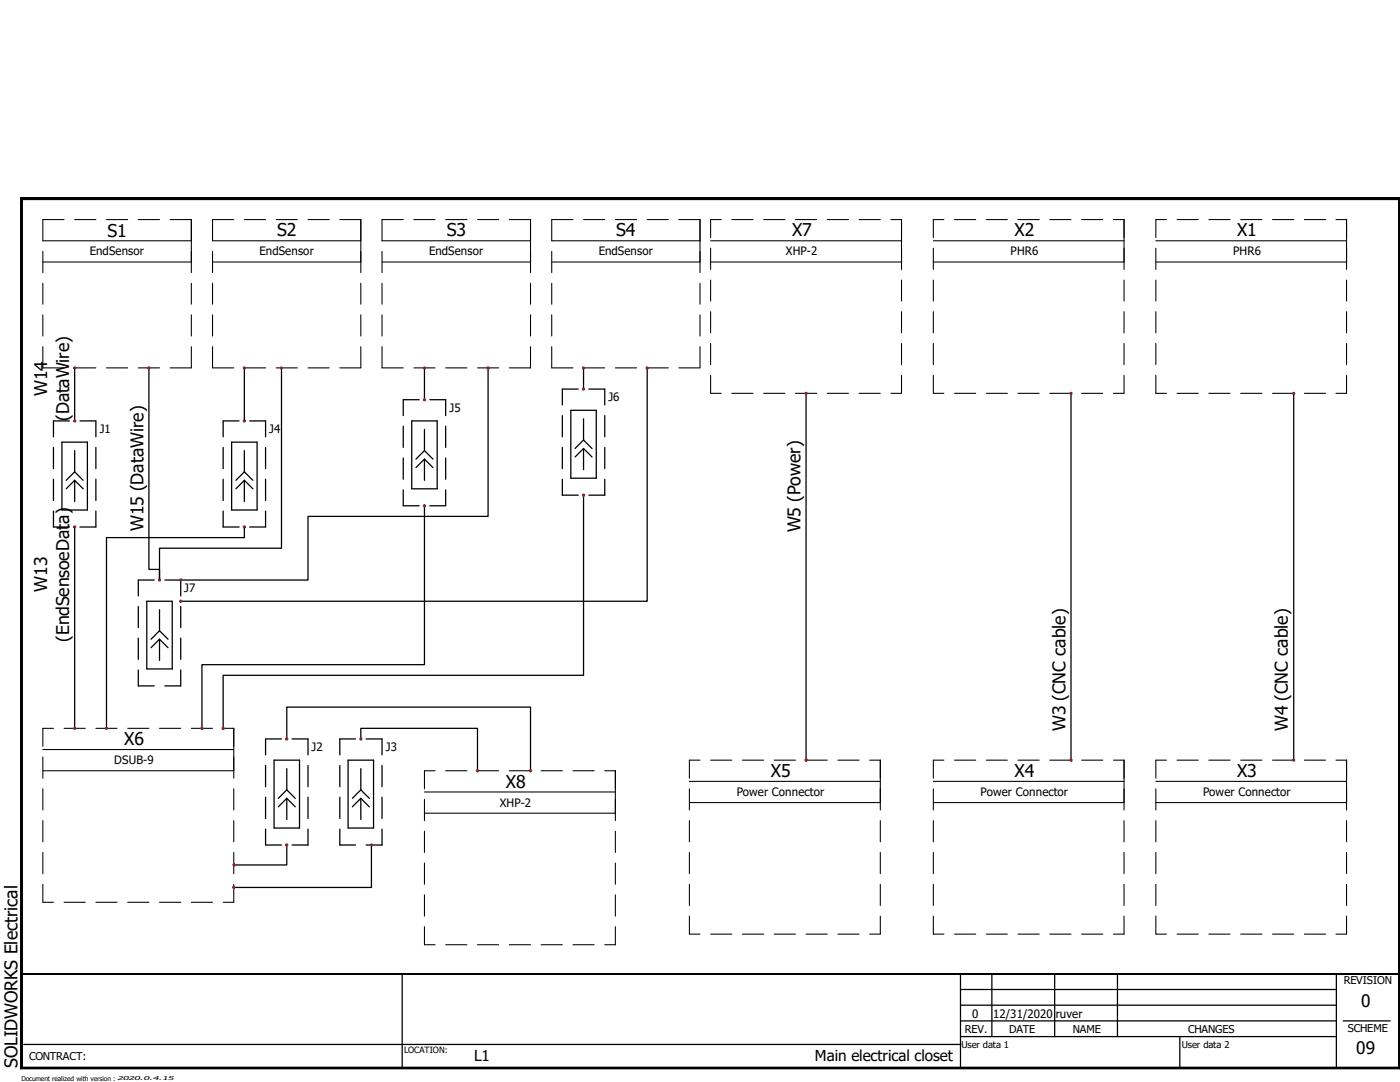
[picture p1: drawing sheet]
<svg xmlns="http://www.w3.org/2000/svg" width="279mm" height="216mm" viewBox="0 0 279 216" stroke-linecap="round" stroke-linejoin="round" font-family="sans-serif">
<path d="M0 39.5h279.4v176.4h-279.4z" fill="none" stroke="#fff" stroke-width=".2"/>
<g fill="none" stroke="#000" stroke-width=".25">
<path d="M14.9 73.4v10.6M29.7 73.4v40.2h2.1v2.1v-6.3h24.4v-36M48.8 73.4v10.6M83.7 79.8h-3.2v3.1M84.7 73.4v6.4M85.8 79.8h3.1v3.1M97.4 73.4v29.6h-35.9v12.7h-25.4M115.4 77.6h-3.2v3.2M116.5 73.4v4.2M117.5 77.6h3.2v3.2M129.2 73.4v46.6h-93.1M160.9 78.5v73.2"/>
<path d="M213.7 78.5v73.2M258.2 78.5v73.2M10.7 89.3v4.2M10.7 95.6v4.3M12.4 88.2h5v13.6h-5zM13.8 84h-3.1v3.2M14.9 95.8l-1.7 1.7M14.9 95.8l1.7 1.7M14.9 89.9v4.2M14.9 95.8v4.3M14.9 94.1l-1.7 1.7M14.9 94.1l1.7 1.7"/>
<path d="M16 84h3.1v3.2M19.1 89.3v4.2M19.1 95.6v4.3M44.5 89.3v4.2M44.5 95.6v4.3M46.2 88.2h5.1v13.6h-5.1zM47.7 84h-3.2v3.2M48.8 95.8l-1.7 1.7M48.8 95.8l1.7 1.7M48.8 89.9v4.2M48.8 95.8v4.3M48.8 94.1l-1.7 1.7"/>
<path d="M48.8 94.1l1.7 1.7M49.8 84h3.2v3.2M53 89.3v4.2M53 95.6v4.3M80.5 97.7v3.2h3.2M80.5 85v4.3M80.5 91.4v4.2M82.2 84h5v13.5h-5zM84.7 91.6l-1.7 1.7M84.7 91.6l1.7 1.7M84.7 85.7v4.2M84.7 91.6v4.2"/>
<path d="M84.7 89.9l-1.7 1.7M84.7 89.9l1.7 1.7M88.9 85v4.3M88.9 91.4v4.2M88.9 97.7v3.2h-3.1M112.2 95.6v3.2h3.2M112.2 82.9v4.3M112.2 89.3v4.2M113.9 81.9h5.1v13.5h-5.1zM116.5 98.8v35.9h-72v10.6M116.5 89.5l-1.7 1.7M116.5 89.5l1.7 1.7"/>
<path d="M116.5 83.6v4.2M116.5 89.5v4.2M116.5 87.8l-1.7 1.7M116.5 87.8l1.7 1.7M120.7 82.9v4.3M120.7 89.3v4.2M120.7 95.6v3.2h-3.2M10.7 102v3.2h3.1M14.9 105.2v40.1M19.1 102v3.2h-3.1M29.3 120h5.1v13.5h-5.1zM30.8 115.7h-3.2v3.2"/>
<path d="M32.9 115.7h3.2M36.1 115.7v3.2M44.5 102v3.2h3.2M48.8 105.2v2.1h-27.5v38M53 102v3.2h-3.2M84.7 100.9v31.7h-44.4v12.7M27.6 133.7v3.2h3.2M27.6 121v4.2M27.6 127.3v4.3M31.8 127.6l-1.7 1.6M31.8 127.6l1.7 1.6M31.8 121.7v4.2"/>
<path d="M31.8 127.6v4.2M31.8 125.9l-1.7 1.7M31.8 125.9l1.7 1.7M36.1 121v4.2M36.1 127.3v4.3M36.1 133.7v3.2h-3.2M53 152.7v4.3M53 159.1v4.2M54.7 151.7h5.1v13.5h-5.1zM56.2 147.4h-3.2v3.2M57.2 147.4v-6.3h48.7v12.7M57.2 159.3l-1.7 1.7"/>
<path d="M57.2 159.3l1.7 1.7M57.2 153.4v4.2M57.2 159.3v4.2M57.2 157.6l-1.7 1.7M57.2 157.6l1.7 1.7M58.3 147.4h3.2v3.2M61.5 152.7v4.3M61.5 159.1v4.2M67.8 152.7v4.3M67.8 159.1v4.2M69.5 151.7h5v13.5h-5zM71 147.4h-3.2v3.2"/>
<path d="M72 159.3l-1.7 1.7M72 159.3l1.7 1.7M72 153.4v4.2M72 159.3v4.2M72 157.6l-1.7 1.7M72 157.6l1.7 1.7M73.1 147.4h3.1v3.2M76.2 152.7v4.3M76.2 159.1v4.2M53 165.4v3.2h3.2M61.5 165.4v3.2h-3.2M67.8 165.4v3.2h3.2"/>
<path d="M76.2 165.4v3.2h-3.1M80.3 194.3v18.8M191.7 197.4h75M191.7 194.3v18.8M198 194.3v12.5M210.5 194.3v12.5M223 194.3v12.5M266.7 194.3v18.8M4.7 208.4h187.1M191.7 206.8h75M191.7 200.6h75M191.7 203.7h75"/>
<path d="M235.5 206.8v6.3M268.1 203.7h9.4"/>
</g>
<path d="M4.1 39.7h275.3M4.1 213.1h275.3" fill="none" stroke="#000" stroke-width=".34"/>
<path d="M4.1 39.5l.3 .3zM279.4 39.5l-.3 .3zM4.4 212.9l-.3 .4zM279.1 212.9l.3 .4z" fill="#000"/>
<g fill="none" stroke="#000" stroke-width=".2">
<path d="M4.1 39.5l.3 .3zM4.1 39.5h275.3zM4.1 39.5v173.8zM4.4 39.8h274.7zM4.4 39.8v173.1zM4.4 39.8h274.7v173.1h-274.7zM279.1 39.8v173.1zM279.4 39.5l-.3 .3zM279.4 39.5h-275.3v173.8h275.3M4.1 213.3h275.3zM4.4 212.9l-.3 .4zM4.4 212.9h274.7z"/>
<path d="M279.1 212.9l.3 .4z"/>
</g>
<path d="M4.3 39.5v173.8M279.3 39.5v173.8M4.2 194.3h275" fill="none" stroke="#000" stroke-width=".3"/>
<g fill="none" stroke="#000" stroke-width=".21">
<path d="M8.6 52.3h29.6M8.6 50.2v4.2M8.6 56.5v4.2M12.8 43.8h-4.2v4.2h29.6M14.9 43.8h4.2M21.3 43.8h4.2M27.6 43.8h4.2M34 43.8h4.2v10.6M38.2 56.5v4.2M42.4 52.3h29.6M42.4 50.2v4.2M42.4 56.5v4.2"/>
<path d="M46.7 43.8h-4.3v4.2h29.6M48.8 43.8h4.2M55.1 43.8h4.3M61.5 43.8h4.2M67.8 43.8h4.2v10.6M72 56.5v4.2M76.2 52.3h29.7M76.2 50.2v4.2M76.2 56.5v4.2M80.5 43.8h-4.3v4.2h29.7M82.6 43.8h4.2M88.9 43.8h4.3"/>
<path d="M95.3 43.8h4.2M101.6 43.8h4.3v10.6M105.9 56.5v4.2M110.1 52.3h29.6M110.1 50.2v4.2M110.1 56.5v4.2M114.3 43.8h-4.2v4.2h29.6M116.5 43.8h4.2M122.8 43.8h4.2M129.2 43.8h4.2M135.5 43.8h4.2v10.6M139.7 56.5v4.2"/>
<path d="M141.8 48h38.1M141.8 52.3h38.1M141.8 49.5v4.3M141.8 55.9v4.2M143.9 43.8h-2.1v3.6M146 43.8h4.3M152.4 43.8h4.2M158.7 43.8h4.3M165.1 43.8h4.2M171.4 43.8h4.3M177.8 43.8h2.1v10M179.9 55.9v4.2"/>
<path d="M186.3 48h38M186.3 52.3h38M186.3 49.5v4.3M186.3 55.9v4.2M188.4 43.8h-2.1v3.6M190.5 43.8h4.2M196.8 43.8h4.2M203.2 43.8h4.2M209.5 43.8h4.2M215.9 43.8h4.2M222.2 43.8h2.1v10M224.3 55.9v4.2"/>
<path d="M230.7 48h38M230.7 52.3h38M230.7 49.5v4.3M230.7 55.9v4.2M232.8 43.8h-2.1v3.6M234.9 43.8h4.2M241.3 43.8h4.2M247.6 43.8h4.2M254 43.8h4.2M260.3 43.8h4.2M266.6 43.8h2.1v10M268.7 55.9v4.2"/>
<path d="M8.6 69.2v4.2h4.2M8.6 62.8v4.3M14.9 73.4h4.2M21.3 73.4h4.2M27.6 73.4h4.2M38.2 62.8v4.3M38.2 69.2v4.2h-4.2M42.4 69.2v4.2h4.3M42.4 62.8v4.3M48.8 73.4h4.2M55.1 73.4h4.3M61.5 73.4h4.2"/>
<path d="M72 69.2v4.2h-4.2M72 62.8v4.3M76.2 69.2v4.2h4.3M76.2 62.8v4.3M82.6 73.4h4.2M88.9 73.4h4.3M95.3 73.4h4.2M105.9 69.2v4.2h-4.3M105.9 62.8v4.3M110.1 69.2v4.2h4.2M110.1 62.8v4.3M116.5 73.4h4.2"/>
<path d="M122.8 73.4h4.2M129.2 73.4h4.2M139.7 69.2v4.2h-4.2M139.7 62.8v4.3M141.8 74.9v3.6h2.1M141.8 62.2v4.2M141.8 68.5v4.3M146 78.5h4.3M152.4 78.5h4.2M158.7 78.5h4.3M165.1 78.5h4.2M171.4 78.5h4.3"/>
<path d="M179.9 74.9v3.6h-2.1M179.9 62.2v4.2M179.9 68.5v4.3M186.3 74.9v3.6h2.1M186.3 62.2v4.2M186.3 68.5v4.3M190.5 78.5h4.2M196.8 78.5h4.2M203.2 78.5h4.2M209.5 78.5h4.2M215.9 78.5h4.2M224.3 74.9v3.6h-2.1"/>
<path d="M224.3 62.2v4.2M224.3 68.5v4.3M230.7 74.9v3.6h2.1M230.7 62.2v4.2M230.7 68.5v4.3M234.9 78.5h4.2M241.3 78.5h4.2M247.6 78.5h4.2M254 78.5h4.2M260.3 78.5h4.2M268.7 62.2v4.2M268.7 68.5v4.3"/>
<path d="M268.7 74.9v3.6h-2.1M8.6 151v4.3M8.6 157.4v4.2M8.6 153.8h38.1M8.6 149.6h38.1M10.7 145.3h-2.1v3.6M12.8 145.3h4.2M19.1 145.3h4.3M25.5 145.3h4.2M31.8 145.3h4.3M38.2 145.3h4.2M44.5 145.3h2.2v10"/>
<path d="M46.7 157.4v4.2M84.7 158h38.1M84.7 159.5v4.2M86.8 153.8h-2.1v3.6M88.9 153.8h4.3M95.3 153.8h4.2M101.6 153.8h4.3M108 153.8h4.2M114.3 153.8h4.3M120.7 153.8h2.1v9.9M137.6 155.9h38.1M137.6 157.4v4.2"/>
<path d="M139.7 151.7h-2.1v3.6M141.8 151.7h4.2M148.2 151.7h4.2M154.5 151.7h4.2M160.9 151.7h4.2M167.2 151.7h4.2M173.6 151.7h2.1v9.9M186.3 157.4v4.2M186.3 155.9h38M188.4 151.7h-2.1v3.6M190.5 151.7h4.2M196.8 151.7h4.2"/>
<path d="M203.2 151.7h4.2M209.5 151.7h4.2M215.9 151.7h4.2M222.2 151.7h2.1v9.9M230.7 157.4v4.2M230.7 155.9h38M232.8 151.7h-2.1v3.6M234.9 151.7h4.2M241.3 151.7h4.2M247.6 151.7h4.2M254 151.7h4.2M260.3 151.7h4.2"/>
<path d="M266.6 151.7h2.1v9.9M8.6 163.7v4.3M8.6 170.1v4.2M8.6 176.4v3.6h2.1M46.7 163.7v4.3M46.7 170.1v4.2M46.7 176.4v3.6h-2.2M84.7 162.3h38.1M84.7 165.9v4.2M84.7 172.2v4.2M84.7 178.6v4.2M122.8 165.9v4.2"/>
<path d="M122.8 172.2v4.2M122.8 178.6v4.2M137.6 160.1h38.1M137.6 163.7v4.3M137.6 170.1v4.2M137.6 176.4v4.3M175.7 163.7v4.3M175.7 170.1v4.2M175.7 176.4v4.3M186.3 163.7v4.3M186.3 170.1v4.2M186.3 176.4v4.3"/>
<path d="M186.3 160.1h38M224.3 163.7v4.3M224.3 170.1v4.2M224.3 176.4v4.3M230.7 163.7v4.3M230.7 170.1v4.2M230.7 176.4v4.3M230.7 160.1h38M268.7 163.7v4.3M268.7 170.1v4.2M268.7 176.4v4.3M12.8 180h4.2"/>
<path d="M19.1 180h4.3M25.5 180h4.2M31.8 180h4.3M38.2 180h4.2M84.7 184.9v3.6h2.1M88.9 188.5h4.3M95.3 188.5h4.2M101.6 188.5h4.3M108 188.5h4.2M114.3 188.5h4.3M122.8 184.9v3.6h-2.1M137.6 182.8v3.6h2.1"/>
<path d="M141.8 186.4h4.2M148.2 186.4h4.2M154.5 186.4h4.2M160.9 186.4h4.2M167.2 186.4h4.2M175.7 182.8v3.6h-2.1M186.3 182.8v3.6h2.1M190.5 186.4h4.2M196.8 186.4h4.2M203.2 186.4h4.2M209.5 186.4h4.2M215.9 186.4h4.2"/>
<path d="M224.3 182.8v3.6h-2.1M230.7 182.8v3.6h2.1M234.9 186.4h4.2M241.3 186.4h4.2M247.6 186.4h4.2M254 186.4h4.2M260.3 186.4h4.2M268.7 182.8v3.6h-2.1"/>
</g>
<g fill="#a50000">
<path d="M105.9 153.8l.2-.3 .1 .3z"/>
<path d="M105.9 153.5h.2l-.2 .3z"/>
<path d="M105.6 153.5h.3v.3z"/>
<path d="M105.6 153.5l.3 .3h-.4z"/>
<path d="M105.5 153.8h.4l-.3 .3z"/>
<path d="M105.9 153.8v.3h-.3z"/>
<path d="M105.9 153.8l.2 .3h-.2z"/>
<path d="M105.9 153.8h.3l-.1 .3z"/>
<path d="M258.4 151.4l.1 .3h-.3z"/>
<path d="M258.2 151.3l.2 .1-.2 .3z"/>
<path d="M257.9 151.4l.3-.1v.4z"/>
<path d="M257.9 151.4l.3 .3h-.3z"/>
<path d="M257.9 151.7h.3l-.3 .2z"/>
<path d="M258.2 151.7v.3l-.3-.1z"/>
<path d="M258.2 151.7l.2 .2-.2 .1z"/>
<path d="M258.2 151.7h.3l-.1 .2z"/>
<path d="M213.7 151.7l.3-.3 .1 .3z"/>
<path d="M213.7 151.3l.3 .1-.3 .3z"/>
<path d="M213.5 151.4l.2-.1v.4z"/>
<path d="M213.5 151.4l.2 .3h-.3z"/>
<path d="M213.4 151.7h.3l-.2 .2z"/>
<path d="M213.7 151.7v.3l-.2-.1z"/>
<path d="M213.7 151.7l.3 .2-.3 .1z"/>
<path d="M213.7 151.7h.4l-.1 .2z"/>
<path d="M160.9 151.7l.2-.3 .1 .3z"/>
<path d="M160.9 151.3l.2 .1-.2 .3z"/>
<path d="M160.6 151.4l.3-.1v.4z"/>
<path d="M160.6 151.4l.3 .3h-.4z"/>
<path d="M160.5 151.7h.4l-.3 .2z"/>
<path d="M160.9 151.7v.3l-.3-.1z"/>
<path d="M160.9 151.7l.2 .2-.2 .1z"/>
<path d="M160.9 151.7h.3l-.1 .2z"/>
<path d="M57.4 147.2l.2 .2h-.4z"/>
<path d="M57.2 147.1l.2 .1-.2 .2z"/>
<path d="M57 147.2l.2-.1v.3z"/>
<path d="M57 147.2l.2 .2h-.3z"/>
<path d="M56.9 147.4h.3l-.2 .3z"/>
<path d="M57 147.7l.2-.3v.4z"/>
<path d="M57.2 147.4l.2 .3-.2 .1z"/>
<path d="M57.2 147.4h.4l-.2 .3z"/>
<path d="M44.5 145.3l.3-.2 .1 .2z"/>
<path d="M44.5 145l.3 .1-.3 .2z"/>
<path d="M44.3 145.1l.2-.1v.3z"/>
<path d="M44.3 145.1l.2 .2h-.3z"/>
<path d="M44.2 145.3h.3l-.2 .3z"/>
<path d="M44.5 145.3v.4l-.2-.1z"/>
<path d="M44.5 145.3l.3 .3-.3 .1z"/>
<path d="M44.5 145.3h.4l-.1 .3z"/>
<path d="M40.3 145.3l.3-.2v.2z"/>
<path d="M40.3 145l.3 .1-.3 .2z"/>
<path d="M40 145.1l.3-.1v.3z"/>
<path d="M40 145.1l.3 .2h-.3z"/>
<path d="M40 145.3h.3l-.3 .3z"/>
<path d="M40.3 145.3v.4l-.3-.1z"/>
<path d="M40.3 145.3l.3 .3-.3 .1z"/>
<path d="M40.3 145.3h.3v.3z"/>
<path d="M21.3 145.3l.2-.2 .1 .2z"/>
<path d="M21.3 145l.2 .1-.2 .2z"/>
<path d="M21 145.1l.3-.1v.3z"/>
<path d="M21 145.1l.3 .2h-.4z"/>
<path d="M20.9 145.3h.4l-.3 .3z"/>
<path d="M21.3 145.3v.4l-.3-.1z"/>
<path d="M21.3 145.3l.2 .3-.2 .1z"/>
<path d="M21.3 145.3h.3l-.1 .3z"/>
<path d="M14.9 145.3l.3-.2v.2z"/>
<path d="M14.9 145l.3 .1-.3 .2z"/>
<path d="M14.7 145.1l.2-.1v.3z"/>
<path d="M14.7 145.1l.2 .2h-.3z"/>
<path d="M14.6 145.3h.3l-.2 .3z"/>
<path d="M14.9 145.3v.4l-.2-.1z"/>
<path d="M14.9 145.3l.3 .3-.3 .1z"/>
<path d="M14.9 145.3h.3v.3z"/>
<path d="M36.1 120l.2-.3 .1 .3z"/>
<path d="M36.1 119.6l.2 .1-.2 .3z"/>
<path d="M35.8 119.7l.3-.1v.4z"/>
<path d="M35.8 119.7l.3 .3h-.4z"/>
<path d="M35.7 120h.4l-.3 .2z"/>
<path d="M35.8 120.2l.3-.2v.3z"/>
<path d="M36.1 120l.2 .2-.2 .1z"/>
<path d="M36.1 120h.3l-.1 .2z"/>
<path d="M36.1 115.7l.2-.2 .1 .2z"/>
<path d="M36.1 115.4l.2 .1-.2 .2z"/>
<path d="M35.8 115.5l.3-.1v.3z"/>
<path d="M35.8 115.5l.3 .2h-.4z"/>
<path d="M35.7 115.7h.4l-.3 .3z"/>
<path d="M35.8 116l.3-.3v.4z"/>
<path d="M36.1 115.7l.2 .3-.2 .1z"/>
<path d="M36.1 115.7h.3l-.1 .3z"/>
<path d="M31.8 115.7l.3-.2 .1 .2z"/>
<path d="M31.8 115.4l.3 .1-.3 .2z"/>
<path d="M31.6 115.5l.2-.1v.3z"/>
<path d="M31.6 115.5l.2 .2h-.3z"/>
<path d="M31.5 115.7h.3l-.2 .3z"/>
<path d="M31.6 116l.2-.3v.4z"/>
<path d="M31.8 115.7l.3 .3-.3 .1z"/>
<path d="M31.8 115.7h.4l-.1 .3z"/>
<path d="M49 104.9l.1 .3h-.3z"/>
<path d="M48.8 104.8l.2 .1-.2 .3z"/>
<path d="M48.5 104.9l.3-.1v.4z"/>
<path d="M48.5 104.9l.3 .3h-.4z"/>
<path d="M48.4 105.2h.4l-.3 .2z"/>
<path d="M48.5 105.4l.3-.2v.3z"/>
<path d="M48.8 105.2l.2 .2-.2 .1z"/>
<path d="M48.8 105.2h.3l-.1 .2z"/>
<path d="M14.9 105.2l.3-.3v.3z"/>
<path d="M14.9 104.8l.3 .1-.3 .3z"/>
<path d="M14.7 104.9l.2-.1v.4z"/>
<path d="M14.7 104.9l.2 .3h-.3z"/>
<path d="M14.6 105.2h.3l-.2 .2z"/>
<path d="M14.9 105.2v.3l-.2-.1z"/>
<path d="M14.9 105.2l.3 .2-.3 .1z"/>
<path d="M14.9 105.2h.3v.2z"/>
<path d="M84.7 100.9l.3-.2v.2z"/>
<path d="M84.7 100.6l.3 .1-.3 .2z"/>
<path d="M84.5 100.7l.2-.1v.3z"/>
<path d="M84.5 100.7l.2 .2h-.3z"/>
<path d="M84.4 100.9h.3l-.2 .3z"/>
<path d="M84.7 100.9v.4l-.2-.1z"/>
<path d="M84.7 100.9l.3 .3-.3 .1z"/>
<path d="M84.7 100.9h.3v.3z"/>
<path d="M116.7 98.6l.1 .2h-.3z"/>
<path d="M116.5 98.5l.2 .1-.2 .2z"/>
<path d="M116.2 98.6l.3-.1v.3z"/>
<path d="M116.2 98.6l.3 .2h-.4z"/>
<path d="M116.1 98.8h.4l-.3 .3z"/>
<path d="M116.5 98.8v.3h-.3z"/>
<path d="M116.5 98.8l.2 .3h-.2z"/>
<path d="M116.5 98.8h.3l-.1 .3z"/>
<path d="M49 83.7l.1 .3h-.3z"/>
<path d="M48.8 83.7h.2l-.2 .3z"/>
<path d="M48.5 83.7h.3v.3z"/>
<path d="M48.5 83.7l.3 .3h-.4z"/>
<path d="M48.4 84h.4l-.3 .2z"/>
<path d="M48.8 84v.3l-.3-.1z"/>
<path d="M48.8 84l.2 .2-.2 .1z"/>
<path d="M48.8 84h.3l-.1 .2z"/>
<path d="M14.9 84l.3-.3v.3z"/>
<path d="M14.9 83.7h.3l-.3 .3z"/>
<path d="M14.7 83.7h.2v.3z"/>
<path d="M14.7 83.7l.2 .3h-.3z"/>
<path d="M14.6 84h.3l-.2 .2z"/>
<path d="M14.9 84v.3l-.2-.1z"/>
<path d="M14.9 84l.3 .2-.3 .1z"/>
<path d="M14.9 84h.3v.2z"/>
<path d="M84.7 79.8l.3-.3v.3z"/>
<path d="M84.7 79.4l.3 .1-.3 .3z"/>
<path d="M84.5 79.5l.2-.1v.4z"/>
<path d="M84.5 79.5l.2 .3h-.3z"/>
<path d="M84.4 79.8h.3l-.2 .2z"/>
<path d="M84.7 79.8v.3l-.2-.1z"/>
<path d="M84.7 79.8l.3 .2-.3 .1z"/>
<path d="M84.7 79.8h.3v.2z"/>
<path d="M258.2 78.5l.2-.2 .1 .2z"/>
<path d="M258.2 78.1l.2 .2-.2 .2z"/>
<path d="M257.9 78.3l.3-.2v.4z"/>
<path d="M257.9 78.3l.3 .2h-.3z"/>
<path d="M257.9 78.5h.3l-.3 .2z"/>
<path d="M258.2 78.5v.3l-.3-.1z"/>
<path d="M258.2 78.5l.2 .2-.2 .1z"/>
<path d="M258.2 78.5h.3l-.1 .2z"/>
<path d="M213.7 78.5l.3-.2 .1 .2z"/>
<path d="M213.7 78.1l.3 .2-.3 .2z"/>
<path d="M213.5 78.3l.2-.2v.4z"/>
<path d="M213.5 78.3l.2 .2h-.3z"/>
<path d="M213.4 78.5h.3l-.2 .2z"/>
<path d="M213.7 78.5v.3l-.2-.1z"/>
<path d="M213.7 78.5l.3 .2-.3 .1z"/>
<path d="M213.7 78.5h.4l-.1 .2z"/>
<path d="M160.9 78.5l.2-.2 .1 .2z"/>
<path d="M160.9 78.1l.2 .2-.2 .2z"/>
<path d="M160.6 78.3l.3-.2v.4z"/>
<path d="M160.6 78.3l.3 .2h-.4z"/>
<path d="M160.5 78.5h.4l-.3 .2z"/>
<path d="M160.6 78.7l.3-.2v.3z"/>
<path d="M160.9 78.5l.2 .2-.2 .1z"/>
<path d="M160.9 78.5h.3l-.1 .2z"/>
<path d="M116.5 77.6l.2-.2 .1 .2z"/>
<path d="M116.5 77.3l.2 .1-.2 .2z"/>
<path d="M116.2 77.4l.3-.1v.3z"/>
<path d="M116.2 77.4l.3 .2h-.4z"/>
<path d="M116.1 77.6h.4l-.3 .3z"/>
<path d="M116.5 77.6v.4l-.3-.1z"/>
<path d="M116.5 77.6l.2 .3-.2 .1z"/>
<path d="M116.5 77.6h.3l-.1 .3z"/>
<path d="M129.2 73.4l.2-.2 .1 .2z"/>
<path d="M129.2 73.1l.2 .1-.2 .2z"/>
<path d="M128.9 73.2l.3-.1v.3z"/>
<path d="M128.9 73.2l.3 .2h-.4z"/>
<path d="M128.8 73.4h.4l-.3 .3z"/>
<path d="M129.2 73.4v.3h-.3z"/>
<path d="M129.2 73.4l.2 .3h-.2z"/>
<path d="M129.2 73.4h.3l-.1 .3z"/>
<path d="M116.5 73.4l.2-.2 .1 .2z"/>
<path d="M116.5 73.1l.2 .1-.2 .2z"/>
<path d="M116.2 73.2l.3-.1v.3z"/>
<path d="M116.2 73.2l.3 .2h-.4z"/>
<path d="M116.1 73.4h.4l-.3 .3z"/>
<path d="M116.5 73.4v.3h-.3z"/>
<path d="M116.5 73.4l.2 .3h-.2z"/>
<path d="M116.5 73.4h.3l-.1 .3z"/>
<path d="M97.4 73.4l.3-.2v.2z"/>
<path d="M97.4 73.1l.3 .1-.3 .2z"/>
<path d="M97.2 73.2l.2-.1v.3z"/>
<path d="M97.2 73.2l.2 .2h-.3z"/>
<path d="M97.1 73.4h.3l-.2 .3z"/>
<path d="M97.4 73.4v.3h-.2z"/>
<path d="M97.4 73.4l.3 .3h-.3z"/>
<path d="M97.4 73.4h.3v.3z"/>
<path d="M84.7 73.4l.3-.2v.2z"/>
<path d="M84.7 73.1l.3 .1-.3 .2z"/>
<path d="M84.5 73.2l.2-.1v.3z"/>
<path d="M84.5 73.2l.2 .2h-.3z"/>
<path d="M84.4 73.4h.3l-.2 .3z"/>
<path d="M84.7 73.4v.3h-.2z"/>
<path d="M84.7 73.4l.3 .3h-.3z"/>
<path d="M84.7 73.4h.3v.3z"/>
<path d="M56.2 73.4l.2-.2 .1 .2z"/>
<path d="M56.2 73.1l.2 .1-.2 .2z"/>
<path d="M55.9 73.2l.3-.1v.3z"/>
<path d="M55.9 73.2l.3 .2h-.4z"/>
<path d="M55.8 73.4h.4l-.3 .3z"/>
<path d="M56.2 73.4v.3h-.3z"/>
<path d="M56.2 73.4l.2 .3h-.2z"/>
<path d="M56.2 73.4h.3l-.1 .3z"/>
<path d="M48.8 73.4l.2-.2 .1 .2z"/>
<path d="M48.8 73.1l.2 .1-.2 .2z"/>
<path d="M48.5 73.2l.3-.1v.3z"/>
<path d="M48.5 73.2l.3 .2h-.4z"/>
<path d="M48.4 73.4h.4l-.3 .3z"/>
<path d="M48.8 73.4v.3h-.3z"/>
<path d="M48.8 73.4l.2 .3h-.2z"/>
<path d="M48.8 73.4h.3l-.1 .3z"/>
<path d="M29.7 73.4l.3-.2 .1 .2z"/>
<path d="M29.7 73.1l.3 .1-.3 .2z"/>
<path d="M29.5 73.2l.2-.1v.3z"/>
<path d="M29.5 73.2l.2 .2h-.3z"/>
<path d="M29.4 73.4h.3l-.2 .3z"/>
<path d="M29.7 73.4v.3h-.2z"/>
<path d="M29.7 73.4l.3 .3h-.3z"/>
<path d="M29.7 73.4h.4l-.1 .3z"/>
<path d="M14.9 73.4l.3-.2v.2z"/>
<path d="M14.9 73.1l.3 .1-.3 .2z"/>
<path d="M14.7 73.2l.2-.1v.3z"/>
<path d="M14.7 73.2l.2 .2h-.3z"/>
<path d="M14.6 73.4h.3l-.2 .3z"/>
<path d="M14.9 73.4v.3h-.2z"/>
<path d="M14.9 73.4l.3 .3h-.3z"/>
<path d="M14.9 73.4h.3v.3z"/>
</g>
<path d="M72 147.4v-2.1h23.3v8.5" fill="none" stroke="#000" stroke-width=".25"/>
<g fill="#a50000">
<path d="M95.5 153.5l.1 .3h-.3z"/>
<path d="M95.3 153.5h.2l-.2 .3z"/>
<path d="M95 153.5h.3v.3z"/>
<path d="M95 153.5l.3 .3h-.3z"/>
<path d="M95 153.8h.3l-.3 .3z"/>
<path d="M95 154.1l.3-.3v.3z"/>
<path d="M95.3 153.8l.2 .3h-.2z"/>
<path d="M95.3 153.8h.3l-.1 .3z"/>
<path d="M72 147.4l.3-.2v.2z"/>
<path d="M72 147.1l.3 .1-.3 .2z"/>
<path d="M71.8 147.2l.2-.1v.3z"/>
<path d="M71.8 147.2l.2 .2h-.3z"/>
<path d="M71.7 147.4h.3l-.2 .3z"/>
<path d="M72 147.4v.4l-.2-.1z"/>
<path d="M72 147.4l.3 .3-.3 .1z"/>
<path d="M72 147.4h.3v.3z"/>
</g>
<path d="M57.2 168.6v4h-10.5" fill="none" stroke="#000" stroke-width=".25"/>
<g fill="#a50000">
<path d="M57.4 168.4l.2 .2h-.4z"/>
<path d="M57.2 168.3l.2 .1-.2 .2z"/>
<path d="M57 168.4l.2-.1v.3z"/>
<path d="M57 168.4l.2 .2h-.3z"/>
<path d="M56.9 168.6h.3l-.2 .2z"/>
<path d="M57 168.8l.2-.2v.4z"/>
<path d="M57.2 168.6l.2 .2-.2 .2z"/>
<path d="M57.2 168.6h.4l-.2 .2z"/>
<path d="M46.7 172.6l.2-.3 .1 .3z"/>
<path d="M46.7 172.3h.2l-.2 .3z"/>
<path d="M46.5 172.3h.2v.3z"/>
<path d="M46.5 172.3l.2 .3h-.3z"/>
<path d="M46.4 172.6h.3l-.2 .2z"/>
<path d="M46.7 172.6v.3l-.2-.1z"/>
<path d="M46.7 172.6l.2 .2-.2 .1z"/>
<path d="M46.7 172.6h.3l-.1 .2z"/>
</g>
<path d="M74.1 168.6v8.5h-27.4" fill="none" stroke="#000" stroke-width=".25"/>
<g fill="#a50000">
<path d="M46.9 176.8l.1 .3h-.3z"/>
<path d="M46.7 176.7l.2 .1-.2 .3z"/>
<path d="M46.4 176.8l.3-.1v.4z"/>
<path d="M46.4 176.8l.3 .3h-.4z"/>
<path d="M46.3 177.1h.4l-.3 .2z"/>
<path d="M46.4 177.3l.3-.2v.3z"/>
<path d="M46.7 177.1l.2 .2-.2 .1z"/>
<path d="M46.7 177.1h.3l-.1 .2z"/>
<path d="M74.4 168.4l.1 .2h-.4z"/>
<path d="M74.1 168.3l.3 .1-.3 .2z"/>
<path d="M73.9 168.4l.2-.1v.3z"/>
<path d="M73.9 168.4l.2 .2h-.3z"/>
<path d="M73.8 168.6h.3l-.2 .2z"/>
<path d="M73.9 168.8l.2-.2v.4z"/>
<path d="M74.1 168.6l.3 .2-.3 .2z"/>
<path d="M74.1 168.6h.4l-.1 .2z"/>
</g>
<g font-size="3.5">
<text x="21.5" y="47.3">S1</text>
<text x="55.3" y="47.2">S2</text>
<text x="89.2" y="47.2">S3</text>
<text x="123" y="47.2">S4</text>
<text x="158.1" y="47.2">X7</text>
<text x="202.5" y="47.2">X2</text>
<text x="246.9" y="47.2">X1</text>
<text x="9.4" y="79" transform="rotate(-90 9.4 79)">W14</text>
<text x="13.8" y="84" transform="rotate(-90 13.8 84)">(DataWire)</text>
<text x="28.6" y="105.9" transform="rotate(-90 28.6 105.9)">W15 (DataWire)</text>
<text x="159.8" y="106.2" transform="rotate(-90 159.8 106.2)">W5 (Power)</text>
<text x="9.4" y="118.1" transform="rotate(-90 9.4 118.1)">W13</text>
<text x="13.8" y="128" transform="rotate(-90 13.8 128)">(EndSensoeData)</text>
<text x="24.8" y="148.7">X6</text>
<text x="212.6" y="145.8" transform="rotate(-90 212.6 145.8)">W3 (CNC cable)</text>
<text x="257" y="145.8" transform="rotate(-90 257 145.8)">W4 (CNC cable)</text>
<text x="153.8" y="155.1">X5</text>
<text x="202.5" y="155.1">X4</text>
<text x="246.9" y="155.1">X3</text>
<text x="101" y="157.1">X8</text>
<text x="3.5" y="213" transform="rotate(-90 3.5 213)">SOLIDWORKS Electrical</text>
</g>
<g font-size="3.4">
<text x="271.7" y="200.9">0</text>
<text x="270.7" y="210.3">09</text>
</g>
<g font-size="3">
<text x="94.6" y="211.8">L1</text>
<text x="162.6" y="211.8">Main electrical closet</text>
</g>
<g font-size="2.3">
<text x="17.9" y="50.9">EndSensor</text>
<text x="51.8" y="50.9">EndSensor</text>
<text x="85.6" y="50.9">EndSensor</text>
<text x="119.5" y="50.9">EndSensor</text>
<text x="156.8" y="50.9">XHP-2</text>
<text x="201.7" y="50.9">PHR6</text>
<text x="246.1" y="50.9">PHR6</text>
<text x="89.7" y="82.2">J5</text>
<text x="121.4" y="80.1">J6</text>
<text x="19.9" y="86.4">J1</text>
<text x="53.7" y="86.4">J4</text>
<text x="36.8" y="118.2">J7</text>
<text x="62.2" y="149.9">J2</text>
<text x="77" y="149.9">J3</text>
<text x="22.8" y="152.5">DSUB-9</text>
<text x="99.7" y="161">XHP-2</text>
<text x="147" y="158.8">Power Connector</text>
<text x="195.7" y="158.8">Power Connector</text>
<text x="240.1" y="158.8">Power Connector</text>
<text x="194" y="203.1">0</text>
<text x="198.2" y="203.1">12/31/2020</text>
<text x="210.7" y="203.1">ruver</text>
</g>
<g font-size="2.1">
<text x="268.2" y="196.4">REVISION</text>
<text x="192.6" y="206.1">REV.</text>
<text x="201.4" y="206.1">DATE</text>
<text x="214.1" y="206.1">NAME</text>
<text x="237.1" y="206.1">CHANGES</text>
<text x="269" y="205.8">SCHEME</text>
<text x="5.8" y="211.5">CONTRACT:</text>
</g>
<g font-size="1.9">
<text x="191.9" y="209.2">User data 1</text>
<text x="235.9" y="209.2">User data 2</text>
</g>
<text font-size="1.7" x="80.6" y="210.1">LOCATION:</text>
<text font-size="1.3" x="4.3" y="215.6">Document realized with version :</text>
<text font-size="1.1" x="23.4" y="215.5">2020.0.4.15</text>
</svg>
